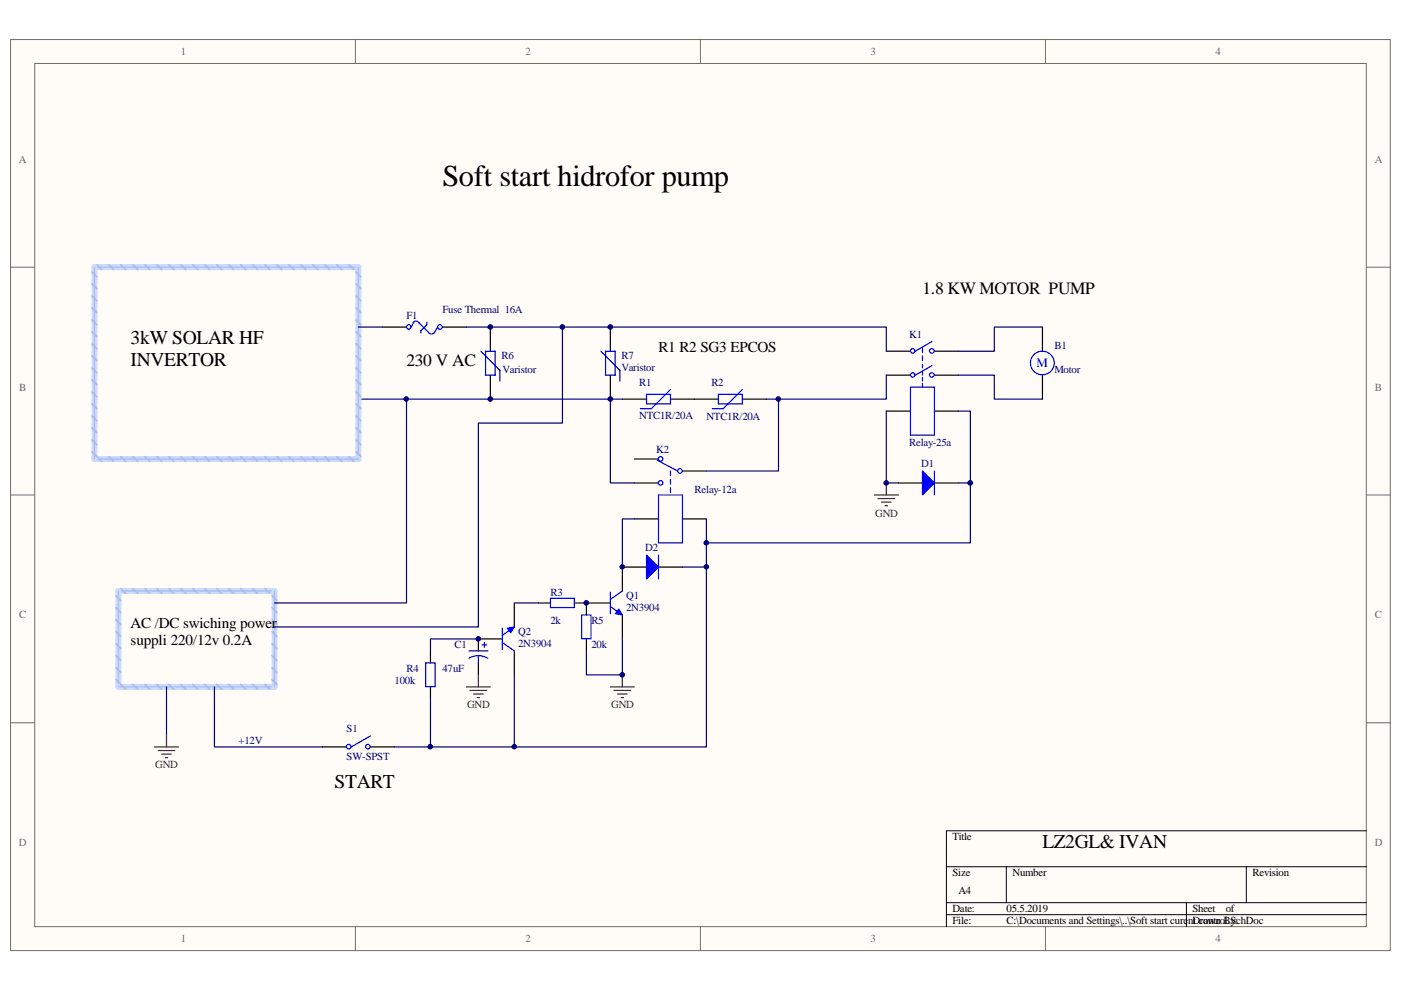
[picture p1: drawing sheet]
<svg xmlns="http://www.w3.org/2000/svg" width="297mm" height="210mm" viewBox="0 0 297 210" stroke-linecap="round" stroke-linejoin="round" font-family="sans-serif">
<path d="M2.3 8.4h292.5v193.1h-292.5z" fill="#fffcf8"/>
<path d="M2.2 8.4h292.6v193.1h-292.6z" fill="none" stroke="#706f64" stroke-width=".21"/>
<path d="M7.4 13.5h282.3v183h-282.3z" fill="#fffcf8"/>
<g fill="none" stroke="#706f64" stroke-width=".21">
<path d="M7.4 13.5h282.3v183h-282.3zM75.3 8.3v5.1M148.5 8.3v5.1M221.7 8.3v5.1M2.2 56.6h5.1M289.7 56.6h5.1M2.2 104.9h5.1M289.7 104.9h5.1M2.2 153.2h5.1M289.7 153.2h5.1M75.3 196.5v5.1M148.5 196.5v5.1"/>
<path d="M221.7 196.5v5.1"/>
</g>
<path d="M289.7 176.1h-89v20.4M200.7 183.8h89M200.7 191.4h89M200.7 193.9h89M213.4 183.8v7.6M251.5 191.4v5.1M264.2 183.8v7.6" fill="none" stroke="#000" stroke-width=".21"/>
<path d="M124.3 127.8h5.1M131.9 120.2v5.1M131.9 130.4v5.1" fill="none" stroke="#000" stroke-width=".25"/>
<path d="M129.4 128.6l2.5 1.8M129.4 125.6v4.5M131.9 125.3l-2.5 1.8" fill="none" stroke="#00f" stroke-width=".25"/>
<path d="M131.2 129.1l.7 1.3-1.5-.3z" fill="#00f"/>
<path d="M131.2 129.1l.7 1.3-1.5-.3z" fill="none" stroke="#00f" stroke-width=".21"/>
<path d="M101.4 135.5h5.1M109 127.8v5.1M109 138v5.1M114.2 127.8h2.5M121.8 127.8h2.5v2.6M124.3 135.5v2.5" fill="none" stroke="#000" stroke-width=".25"/>
<path d="M106.5 136.2l2.5 1.8M106.5 133.2v4.6M109 132.9l-2.5 1.8M116.7 126.8h5v2h-5zM123.3 130.4h2v5h-2z" fill="none" stroke="#00f" stroke-width=".25"/>
<path d="M107.5 133.2l1.5-.3-.7 1.3z" fill="#00f"/>
<path d="M107.5 133.2l1.5-.3-.7 1.3z" fill="none" stroke="#00f" stroke-width=".21"/>
<path d="M134.5 97.3h5.1M144.7 99.9h5.1M134.5 102.4h5.1M134.5 110h5.1M144.7 110h5.1M91.3 138v2.5M101.4 135.5v2.5M131.9 120.2h5.2M139.6 120.2h5.1M91.3 145.6v2.6M101.4 140.5v2.6" fill="none" stroke="#000" stroke-width=".25"/>
<g fill="none" stroke="#00f" stroke-width=".25">
<path d="M139.4 97.6l4.3 2.3M142.2 99.9v1M139.6 104.9h5.1v10.2h-5.1zM142.2 101.6v1.1M142.2 103.4v1M99.4 138h4.1M101.4 139l1.3 .2 .7 .4M101.4 139l-.8 .1-1.2 .4M101.4 139v1.5M102.2 136.7h1M102.7 136.2v1M90.3 140.5h1.9v5.1h-1.9z"/>
<circle cx="140.1" cy="97.3" r=".49"/>
<circle cx="144.2" cy="99.8" r=".49"/>
<circle cx="140.1" cy="102.4" r=".49"/>
</g>
<path d="M98.9 145.6h5.1M99.6 146.4h3.6M100.4 147.2h2M101.2 147.9h.5M101.4 143.1v2.5M129.4 145.6h5.1M130.2 146.4h3.5M130.9 147.2h2.1M131.7 147.9h.5M131.9 143.1v2.5" fill="none" stroke="#800000" stroke-width=".25"/>
<path d="M137.1 117.7l2.5 2.5-2.5 2.6z" fill="#00f"/>
<g fill="none" stroke="#00f" stroke-width=".25">
<path d="M195.6 73.7v1M195.6 75.5v1M195.6 77.3v.7M195.6 78.8v.7M197.6 72.4l-3.5 2.1M197.6 77.5l-3.5 2M137.1 83.6h5.1v2h-5.1zM142.2 82.6l-4.1 4.1h-2.3M152.3 83.6h5.1v2h-5.1zM157.4 82.6l-4.1 4.1h-2.3M193 82.1h5.1v10.1h-5.1zM195.6 80.1v.7"/>
<path d="M195.6 81.3v.8M137.1 117.7l2.5 2.5-2.5 2.6zM139.6 117.7v5.1"/>
<circle cx="193.5" cy="74.4" r=".47"/>
<circle cx="193.5" cy="79.5" r=".46"/>
<circle cx="197.6" cy="74.4" r=".5"/>
<circle cx="197.6" cy="79.5" r=".49"/>
</g>
<path d="M187.9 79.5v5.1h-22.8M76 84.6h53.4M131.9 84.6h-2.5v17.8h5.1M162.5 84.6h2.6v15.3h-15.3M134.5 110h-2.6v10.2M149.8 110v10.2h-5.1" fill="none" stroke="#000080" stroke-width=".25"/>
<path d="M187.9 74.5h5.1M187.9 79.5h5.1M198.1 74.5h5.1M198.1 79.5h5.1M131.9 84.6h5.2M142.2 84.6h10.1M157.4 84.6h5.1M187.9 87.2h5.1M198.1 87.2h5.1M190.5 102.4h5.1M198.1 102.4h5.1" fill="none" stroke="#000" stroke-width=".25"/>
<path d="M195.6 99.9l2.5 2.5-2.5 2.5z" fill="#00f"/>
<g fill="none" stroke="#00f" stroke-width=".25">
<path d="M87.6 68.4a.72 .72 0 0 1 .7-.3 .72 .72 0 0 1 .6 .5M87.7 68.3l-.5 1M88.7 68.3l2.3 2.3M90.5 68.3v.5l-1.3 1.3v.5M92.2 70.4a.8 .8 0 0 1-1.3 .2M92.8 69.3l-.8 1.3M101.9 74.5l4.1 4v2.3M103 74.5h2v5h-2zM127.4 74.5l4 4v2.3M128.4 74.5h2v5h-2zM195.6 99.9l2.5 2.5-2.5 2.5zM198.1 99.9v5"/>
<path d="M78.5 156l-4 2.4"/>
<circle cx="86.6" cy="69.3" r=".48"/>
<circle cx="93.3" cy="69.3" r=".49"/>
<circle cx="221" cy="77" r="2.52"/>
<circle cx="73.9" cy="158.3" r=".48"/>
<circle cx="78" cy="158.3" r=".48"/>
</g>
<g fill="none" stroke="#000080" stroke-width=".25">
<path d="M76 69.3h5.1M98.9 69.3h89v5.2M119.2 69.3v20.4h-17.8v43.2h-43.2M203.2 79.5h7.6v5.1h10.2M221 69.3h-10.2v5.2h-7.6M86.2 84.6v43.2h-28M187.9 87.2v15.2h2.6M203.2 87.2h2.5v15.2h-2.5M205.7 102.4v12.7h-55.9M101.4 135.5h-10.1v2.5M109 127.8h5.2M131.9 135.5v7.6h-7.6v-5.1"/>
<path d="M149.8 120.2v38.2h-66.2M35.3 145.6v10.2M45.5 145.6v12.8h22.9M91.3 148.2v10.2M109 143.1v15.3"/>
</g>
<path d="M81.1 69.3h5.1M93.8 69.3h5.1M104 69.3v5.2M104 79.5v5.1M129.4 69.3v5.2M129.4 79.5v5.1M221 69.3v5.2M221 79.5v5.1M68.4 158.4h5M78.5 158.4h5.1" fill="none" stroke="#000" stroke-width=".25"/>
<path d="M20 56.6h56v40.7h-56zM25.1 125.3h33.1v20.3h-33.1z" fill="none" stroke="#cbdaff" stroke-width="1.3"/>
<g fill="none" stroke="#adbce7" stroke-width=".38">
<path d="M19.5 57.7l1 1M20.5 56.1l1 1M23.1 56.1l1 1M25.6 56.1l1 1M28.1 56.1l1.1 1M30.7 56.1l1 1M33.3 56.1l1 1M35.8 56.1l1 1M38.4 56.1l1 1M40.9 56.1l1 1M43.4 56.1l1 1M46 56.1l1 1"/>
<path d="M48.5 56.1l1 1M51.1 56.1l1 1M53.6 56.1l1 1M56.2 56.1l1 1M58.7 56.1l1 1M61.3 56.1l1 1M63.8 56.1l1 1M66.3 56.1l1 1M68.9 56.1l1 1M71.4 56.1l1 1M74 56.1l1 1M75.5 57.7l1 1"/>
<path d="M19.5 78l1 1M19.5 75.5l1 1M19.5 72.9l1 1M19.5 70.4l1 1M19.5 67.8l1 1M19.5 65.3l1 1M19.5 62.7l1 1.1M19.5 60.2l1 1M75.5 72.9l1 1M75.5 70.4l1 1M75.5 60.2l1 1M75.5 78l1 1"/>
<path d="M75.5 75.5l1 1M75.5 67.8l1 1M75.5 65.3l1 1M75.5 62.7l1 1.1M19.5 95.8l2 2M19.5 93.3l1 1M19.5 90.7l1 1M19.5 85.6l1 1.1M19.5 83.1l1 1M19.5 80.6l1 1M19.5 88.2l1 1M23.1 96.8l1 1"/>
<path d="M25.6 96.8l1 1M28.1 96.8l1.1 1M30.7 96.8l1 1M33.3 96.8l1 1M35.8 96.8l1 1M38.4 96.8l1 1M40.9 96.8l1 1M43.4 96.8l1 1M46 96.8l1 1M48.5 96.8l1 1M51.1 96.8l1 1M53.6 96.8l1 1"/>
<path d="M56.2 96.8l1 1M58.7 96.8l1 1M61.3 96.8l1 1M63.8 96.8l1 1M66.3 96.8l1 1M68.9 96.8l1 1M71.4 96.8l1 1M74 96.8l1 1M75.5 95.8l1 1M75.5 93.3l1 1M75.5 90.7l1 1M75.5 88.2l1 1"/>
<path d="M75.5 85.6l1 1.1M75.5 83.1l1 1M75.5 80.6l1 1M24.6 139l1 1M24.6 136.5l1 1M24.6 133.9l1 1.1M24.6 131.4l1 1M24.6 128.9l1 1M24.6 126.3l1 1M25.6 124.8l1 1M28.1 124.8l1.1 1M30.7 124.8l1 1"/>
<path d="M33.3 124.8l1 1M35.8 124.8l1 1M38.4 124.8l1 1M40.9 124.8l1 1M43.4 124.8l1 1M46 124.8l1 1M48.5 124.8l1 1M51.1 124.8l1 1M53.6 124.8l1 1M56.2 124.8l1 1M57.7 139l1 1M57.7 136.5l1 1"/>
<path d="M57.7 133.9l1 1.1M57.7 131.4l1 1M57.7 128.9l1 1M57.7 126.3l1 1M24.6 144.1l2 2M24.6 141.6l1 1M28.1 145.1l1.1 1M30.7 145.1l1 1M33.3 145.1l1 1M35.8 145.1l1 1M38.4 145.1l1 1M40.9 145.1l1 1"/>
<path d="M43.4 145.1l1 1M46 145.1l1 1M48.5 145.1l1 1M51.1 145.1l1 1M53.6 145.1l1 1M56.2 145.1l1 1M57.7 144.1l1 1M57.7 141.6l1 1"/>
</g>
<path d="M20 56.6h56v40.7h-56zM25.1 125.3h33.1v20.3h-33.1z" fill="none" stroke="#adbce7" stroke-width=".25"/>
<path d="M185.4 104.9h5.1M186.1 105.7h3.6M186.9 106.5h2M187.7 107.2h.5M187.9 102.4v2.5M32.8 158.4h5M33.5 159.1h3.6M34.3 159.9h2M35.3 155.8v2.6M35 160.7h.6" fill="none" stroke="#800000" stroke-width=".25"/>
<circle cx="86.1" cy="84.6" r=".48" fill="#000080"/>
<circle cx="86.1" cy="84.6" r=".48" fill="none" stroke="#000080" stroke-width=".21"/>
<circle cx="91.2" cy="158.3" r=".5" fill="#000080"/>
<circle cx="91.2" cy="158.3" r=".5" fill="none" stroke="#000080" stroke-width=".21"/>
<circle cx="101.4" cy="135.4" r=".49" fill="#000080"/>
<circle cx="101.4" cy="135.4" r=".49" fill="none" stroke="#000080" stroke-width=".21"/>
<circle cx="103.9" cy="84.6" r=".48" fill="#000080"/>
<circle cx="103.9" cy="84.6" r=".48" fill="none" stroke="#000080" stroke-width=".21"/>
<circle cx="103.9" cy="69.3" r=".49" fill="#000080"/>
<circle cx="103.9" cy="69.3" r=".49" fill="none" stroke="#000080" stroke-width=".21"/>
<circle cx="109" cy="158.3" r=".48" fill="#000080"/>
<circle cx="109" cy="158.3" r=".48" fill="none" stroke="#000080" stroke-width=".21"/>
<circle cx="119.2" cy="69.3" r=".49" fill="#000080"/>
<circle cx="119.2" cy="69.3" r=".49" fill="none" stroke="#000080" stroke-width=".21"/>
<circle cx="124.3" cy="127.8" r=".49" fill="#000080"/>
<circle cx="124.3" cy="127.8" r=".49" fill="none" stroke="#000080" stroke-width=".21"/>
<circle cx="129.4" cy="84.6" r=".48" fill="#000080"/>
<circle cx="129.4" cy="84.6" r=".48" fill="none" stroke="#000080" stroke-width=".21"/>
<circle cx="129.4" cy="69.3" r=".49" fill="#000080"/>
<circle cx="129.4" cy="69.3" r=".49" fill="none" stroke="#000080" stroke-width=".21"/>
<circle cx="131.9" cy="143.1" r=".49" fill="#000080"/>
<circle cx="131.9" cy="143.1" r=".49" fill="none" stroke="#000080" stroke-width=".21"/>
<circle cx="131.9" cy="120.2" r=".48" fill="#000080"/>
<circle cx="131.9" cy="120.2" r=".48" fill="none" stroke="#000080" stroke-width=".21"/>
<circle cx="149.8" cy="120.2" r=".48" fill="#000080"/>
<circle cx="149.8" cy="120.2" r=".48" fill="none" stroke="#000080" stroke-width=".21"/>
<circle cx="149.7" cy="115.1" r=".49" fill="#000080"/>
<circle cx="149.7" cy="115.1" r=".49" fill="none" stroke="#000080" stroke-width=".21"/>
<circle cx="165" cy="84.6" r=".47" fill="#000080"/>
<circle cx="165" cy="84.6" r=".47" fill="none" stroke="#000080" stroke-width=".21"/>
<circle cx="187.9" cy="102.4" r=".49" fill="#000080"/>
<circle cx="187.9" cy="102.4" r=".49" fill="none" stroke="#000080" stroke-width=".21"/>
<circle cx="205.7" cy="102.4" r=".49" fill="#000080"/>
<circle cx="205.7" cy="102.4" r=".49" fill="none" stroke="#000080" stroke-width=".21"/>
<text font-size="6.4" x="93.8" y="39.4">Soft start hidrofor pump</text>
<g font-size="4.1">
<text x="27.7" y="73">3kW SOLAR HF</text>
<text x="27.7" y="77.6">INVERTOR</text>
<text x="70.9" y="167">START</text>
<text x="221" y="179.7">LZ2GL&amp; IVAN</text>
</g>
<g font-size="3.7">
<text x="195.6" y="62.4">1.8 KW MOTOR PUMP</text>
<text x="86.2" y="77.6">230 V AC</text>
</g>
<g font-size="3.2">
<text x="139.6" y="74.7">R1 R2 SG3 EPCOS</text>
<text x="27.7" y="133.2">AC /DC swiching power</text>
<text x="27.7" y="136.7">suppli 220/12v 0.2A</text>
</g>
<text font-size="2.8" fill="#00f" x="219.7" y="77.9">M</text>
<g font-size="2.3" fill="#706f64">
<text x="38.3" y="11.6">1</text>
<text x="111.4" y="11.6">2</text>
<text x="184.6" y="11.6">3</text>
<text x="257.7" y="11.6">4</text>
<text x="4" y="34.5">A</text>
<text x="291.5" y="34.5">A</text>
<text x="4.1" y="82.8">B</text>
<text x="291.5" y="82.8">B</text>
<text x="4.1" y="131.1">C</text>
<text x="291.5" y="131.1">C</text>
<text x="4" y="179.4">D</text>
<text x="291.5" y="179.4">D</text>
<text x="38.3" y="199.8">1</text>
<text x="111.4" y="199.8">2</text>
<text x="184.6" y="199.8">3</text>
<text x="257.7" y="199.8">4</text>
</g>
<g font-size="2.3" fill="#000080">
<text x="86.2" y="67.6">F1</text>
<text x="93.8" y="66.3">Fuse Thermal 16A</text>
<text x="192.8" y="71.6">K1</text>
<text x="106.3" y="76.2">R6</text>
<text x="131.7" y="76.2">R7</text>
<text x="223.6" y="73.9">B1</text>
<text x="106.5" y="79">Varistor</text>
<text x="131.7" y="78.7">Varistor</text>
<text x="135.5" y="81.8">R1</text>
<text x="150.8" y="81.8">R2</text>
<text x="223.6" y="79">Motor</text>
<text x="135.5" y="88.9">NTC1R/20A</text>
<text x="149.8" y="89.2">NTC1R/20A</text>
<text x="192.8" y="94.5">Relay-25a</text>
<text x="139.1" y="96">K2</text>
<text x="195.3" y="99.1">D1</text>
<text x="147.2" y="104.4">Relay-12a</text>
<text x="136.8" y="116.9">D2</text>
<text x="116.7" y="126.3">R3</text>
<text x="132.8" y="127">Q1</text>
<text x="132.8" y="129.6">2N3904</text>
<text x="96.4" y="137.5">C1</text>
<text x="109.9" y="134.7">Q2</text>
<text x="109.9" y="137.2">2N3904</text>
<text x="116.7" y="132.4">2k</text>
<text x="125.4" y="137.5">20k</text>
<text x="125.4" y="132.4">R5</text>
<text x="86.2" y="142.6">R4</text>
<text x="93.8" y="142.6">47uF</text>
<text x="83.6" y="145.1">100k</text>
<text x="73.5" y="155.3">S1</text>
<text x="50.6" y="157.8">+12V</text>
<text x="73.5" y="161.1">SW-SPST</text>
</g>
<g font-size="2.3" fill="#800000">
<text x="185.5" y="109.5">GND</text>
<text x="99.1" y="150.2">GND</text>
<text x="129.6" y="150.2">GND</text>
<text x="32.9" y="162.9">GND</text>
</g>
<g font-size="2.3">
<text x="201.9" y="178.1">Title</text>
<text x="201.9" y="185.8">Size</text>
<text x="214.7" y="185.8">Number</text>
<text x="265.6" y="185.8">Revision</text>
<text x="203.2" y="189.6">A4</text>
<text x="201.9" y="193.4">Date:</text>
<text x="201.9" y="196">File:</text>
<text x="213.4" y="193.4">05.5.2019</text>
<text x="213.4" y="196">C:\Documents and Settings\..\Soft start curentDrawn By:</text>
<text x="252.8" y="193.4">Sheet</text>
<text x="254.1" y="196">control.SchDoc</text>
<text x="259.9" y="193.4">of</text>
</g>
</svg>
